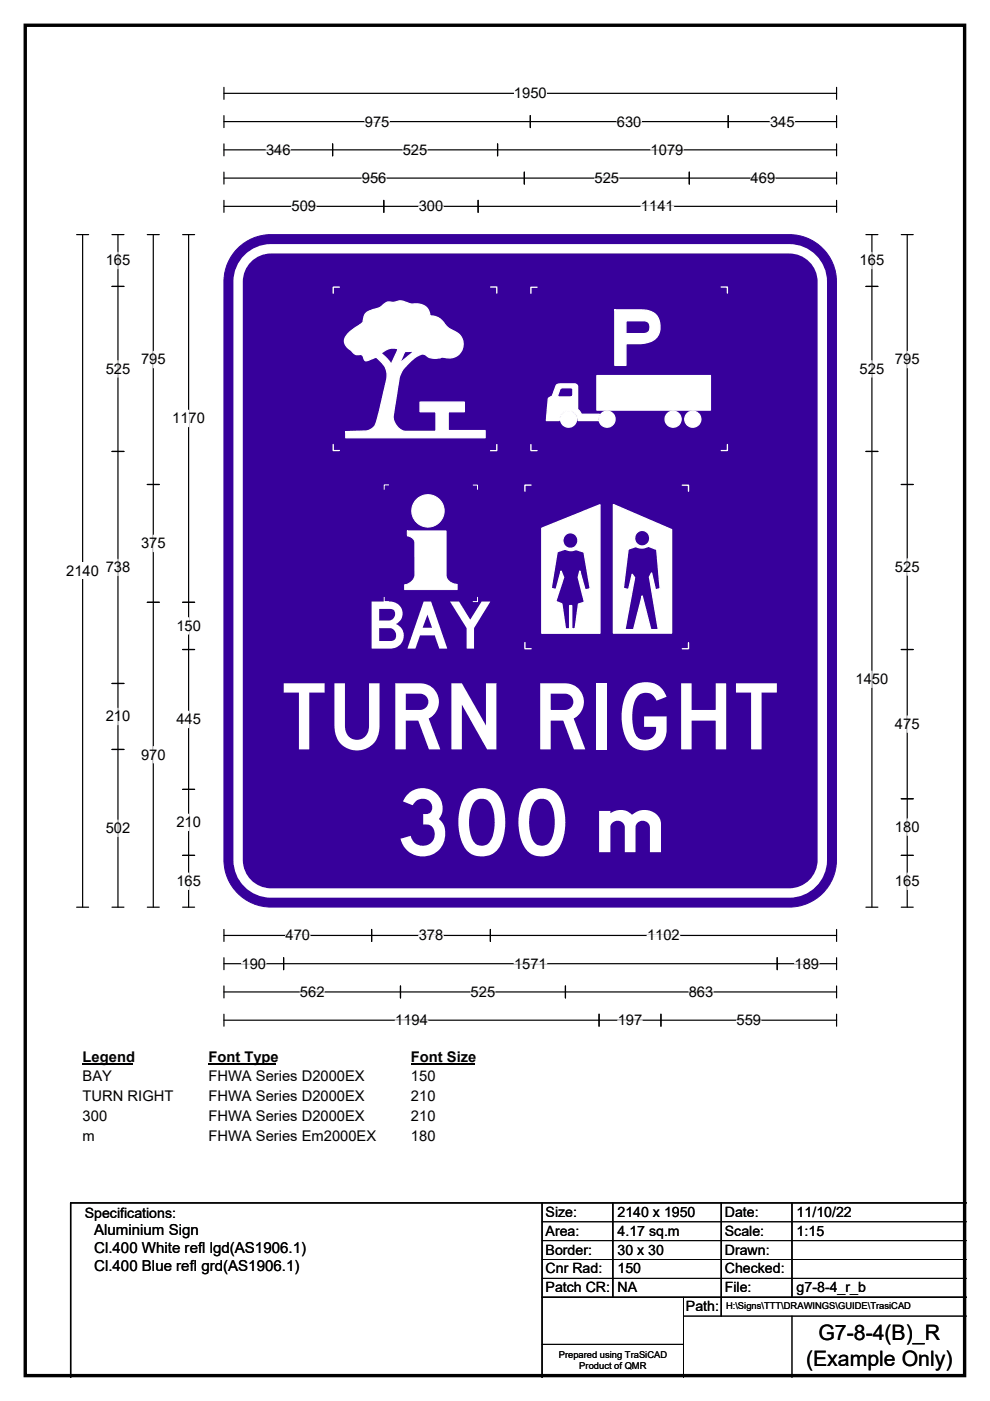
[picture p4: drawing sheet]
<svg xmlns="http://www.w3.org/2000/svg" width="210mm" height="297mm" viewBox="0 0 210 297" stroke-linecap="round" stroke-linejoin="round" font-family="sans-serif">
<path d="M5.4 5.4h199.2v286.3h-199.2z" fill="none" stroke="#000" stroke-width=".72"/>
<path d="M47.5 19.8h129.9M47.5 18.5v2.6M177.4 18.5v2.6" fill="none" stroke="#000" stroke-width=".25"/>
<path d="M109 18.1h7v3.4h-7z" fill="#fff"/>
<g fill="none" stroke="#000" stroke-width=".25">
<path d="M47.5 25.8h129.9M47.5 24.5v2.6M47.5 30.5v2.5M47.5 36.5v2.5M47.5 31.8h129.9M47.5 37.8h129.9M70.5 30.5v2.5M105.5 30.5v2.5M111.2 36.5v2.5M112.5 24.5v2.6M146.2 36.5v2.5M154.5 24.5v2.6"/>
<path d="M177.4 24.5v2.6M177.4 30.5v2.5M177.4 36.5v2.5M16.3 49.7h2.5M17.5 49.7v142.6M47.5 42.5v2.5M47.5 43.8h129.9M81.4 42.5v2.5M101.4 42.5v2.5M177.4 42.5v2.5M16.3 192.3h2.5M47.5 197.1v2.5"/>
<path d="M47.5 198.3h129.9M78.8 197.1v2.5M104 197.1v2.5M177.4 197.1v2.5M47.5 203.1v2.5M47.5 209v2.6M47.5 215v2.6M47.5 204.3h129.9M47.5 210.3h129.9M47.5 216.3h129.9M60.2 203.1v2.5M84.9 209v2.6"/>
<path d="M119.9 209v2.6M127.1 215v2.6M140.2 215v2.6M164.8 203.1v2.5M177.4 209v2.6M177.4 203.1v2.5M177.4 215v2.6"/>
</g>
<g fill="none" stroke="#fff" stroke-width=".25">
<path d="M56.4 31.8h5.2M76.8 37.8h5.2M77.4 25.8h5.2M85.4 31.8h5.2M126.1 37.8h5.2M130.9 25.8h5.2M138 31.8h6.9M159.2 37.8h5.2M163.3 25.8h5.3M61.8 43.8h5.3M88.8 43.8h5.2M136 43.8h6.9"/>
<path d="M60.6 198.3h5.2M88.8 198.3h5.2M137.2 198.3h7M51.2 204.3h5.2M63.6 210.3h5.2M83.8 216.3h7M99.8 210.3h5.2M109 204.3h7M131 216.3h5.2M146.1 210.3h5.2M156.2 216.3h5.2M168.5 204.3h5.2"/>
</g>
<path d="M14.1 119.3h6.9v3.5h-6.9z" fill="#fff"/>
<g fill="none" stroke="#000" stroke-width=".25">
<path d="M23.7 49.7h2.6M25 49.7v142.6M31.2 49.7h2.6M32.5 49.7v142.6M38.7 49.7h2.6M40 49.7v142.6M183.7 49.7h2.5M184.9 49.7v142.6M191.2 49.7h2.5M192.4 49.7v142.6M23.7 60.7h2.6M183.7 60.7h2.5"/>
<path d="M23.7 95.7h2.6M183.7 95.7h2.5M31.2 102.7h2.6M191.2 102.7h2.5M31.2 127.7h2.6M38.7 127.7h2.6M38.7 137.7h2.6M191.2 137.7h2.5M23.7 144.9h2.6M23.7 158.9h2.6M38.7 167.4h2.6M191.2 169.4h2.5"/>
<path d="M23.7 192.3h2.6M31.2 192.3h2.6M38.7 192.3h2.6M38.7 181.4h2.6M183.7 192.3h2.5M191.2 192.3h2.5M191.2 181.4h2.5"/>
</g>
<g fill="none" stroke="#fff" stroke-width=".25">
<path d="M25 53.5v3.5M184.9 53.5v3.5M25 76.5v3.5M32.5 74.5v3.5M184.9 76.5v3.5M192.4 74.5v3.5M40 87v3.5M25 118.6v3.4M32.5 113.5v3.5M192.4 118.5v3.5M40 131v3.5M25 150.2v3.4"/>
<path d="M32.5 158.3v3.5M40 150.8v3.5M184.9 142.3v3.5M192.4 151.8v3.5M25 173.9v3.5M40 172.6v3.5M192.4 173.6v3.5M40 185.1v3.5M192.4 185.1v3.5"/>
</g>
<path d="M17.5 222.3h10.8v3.5h-10.8z" fill="#fff"/>
<path d="M17.5 225.6h10.8" fill="none" stroke="#000" stroke-width=".32"/>
<path d="M44.2 222.3h14.4v3.5h-14.4z" fill="#fff"/>
<path d="M44.2 225.6h14.4" fill="none" stroke="#000" stroke-width=".32"/>
<path d="M87.2 222.3h13.4v3.5h-13.4z" fill="#fff"/>
<path d="M87.2 225.6h13.4" fill="none" stroke="#000" stroke-width=".32"/>
<g fill="#fff">
<path d="M17.5 226.5h6.2v3.5h-6.2z"/>
<path d="M44.2 226.5h33.1v3.5h-33.1z"/>
<path d="M87.2 226.5h5.2v3.5h-5.2z"/>
<path d="M17.5 230.7h19.2v3.5h-19.2z"/>
<path d="M44.2 230.7h33.1v3.5h-33.1z"/>
<path d="M87.2 230.7h5.2v3.5h-5.2z"/>
<path d="M17.5 234.9h5.2v3.5h-5.2z"/>
<path d="M44.2 234.9h33.1v3.5h-33.1z"/>
<path d="M87.2 234.9h5.2v3.5h-5.2z"/>
<path d="M17.5 239.1h2.6v3.4h-2.6z"/>
<path d="M44.2 239.1h35.5v3.4h-35.5z"/>
<path d="M87.2 239.1h5.2v3.4h-5.2z"/>
</g>
<path d="M50 53.1a10 10 0 0 1 7.5-3.4h109.9a10 10 0 0 1 10 10v122.6a10 10 0 0 1-10 10h-109.9a10 10 0 0 1-10-10v-122.6a9.9 9.9 0 0 1 2.5-6.6z" fill-rule="evenodd" fill="#37009b" stroke="#37009b" stroke-width=".21"/>
<path d="M52.9 54.5a7 7 0 0 1 4.6-1.8h109.9a7 7 0 0 1 7 7v122.6a7 7 0 0 1-7 7h-109.9a7 7 0 0 1-7-7v-122.6a7 7 0 0 1 2.4-5.2z" fill="none" stroke="#fff" stroke-width="2"/>
<path d="M77.5 66.5l-.2 .5a2.15 2.15 0 0 1-1.3 2.1l-1.8 1.3a2.16 2.16 0 0 0-1 2.6l.4 .6 1.7 1.5 1.6 .2 .4 .9a.76 .76 0 0 0 1.2 0l1.3-.5 .5 .5a4.5 4.5 0 0 1 1.4 5.6l-1.8 7.3a2.53 2.53 0 0 1-1.2 1.9l-1.1 .4-4.3 .1v1.3h29.6v-1.5h-7.8v-4h3.4v-2h-9.4v2h3.4v4.2h-6.6l-.5-.2-.8-.4a3.4 3.4 0 0 1-1.2-2.8l1.3-8.2 .5-1.2 .5-.7a10.3 10.3 0 0 1 3.2-2.7 1.86 1.86 0 0 1 2.2 .5l1.5 .2 1.4-.3a3 3 0 0 0 4.2-3 3.5 3.5 0 0 0-2.6-2.9 5.8 5.8 0 0 1-2-1.9 3.6 3.6 0 0 0-2.4-.9 2.56 2.56 0 0 0-2.6-2.6l-1.3 .1-1-.3a2.16 2.16 0 0 0-2-.3l-.8 .2h-1.3l-1.2 .8a4.7 4.7 0 0 1-2.2 .9zM80.8 74.9l1.3 1.2 .9 1.1 1.5-3.2a3.8 3.8 0 0 0-3.7 .9zM85.9 74.5h2l-3.2 2.5z" fill-rule="evenodd" fill="#fff"/>
<path d="M72 60.9h-1.3v1.3M77.5 66.5l.5-.4 1-.4a3.7 3.7 0 0 0 2.2-1l1-.6h1.3l.9-.2a4 4 0 0 1 2.4 .4l2.1 .2a2.49 2.49 0 0 1 2.3 2.5h.7a4 4 0 0 1 2.8 2.1l.7 .6a3.9 3.9 0 0 1 2.8 3 3 3 0 0 1-4.2 3l-1.9 .3-1.4-.4a1.58 1.58 0 0 0-2.3-.1l-1.1 .8-1.6 1.7-.9 1.6-1.4 8.5a3.4 3.4 0 0 0 1.4 2.9l1.1 .5h6.6v-4.2h-3.4v-2h9.4v2h-3.4v4h7.8v1.5h-29.6v-1.3l4.3-.1 1.1-.4a2.51 2.51 0 0 0 1.2-1.9l1.5-5.8a11.6 11.6 0 0 0 .6-4.8l-.7-1.3-1.5-1.5-.9 .4a1.62 1.62 0 0 1-1.5 .2l-.5-1-1.5-.2-1.1-.9a2.07 2.07 0 0 1-.9-2.8l1-1.2 1.9-1.3a2.14 2.14 0 0 0 1-1.9zM80.8 74.9a3.9 3.9 0 0 1 3.7-.9l-1.5 3.2-.9-1.1zM85.9 74.5h2l-3.2 2.5zM104.1 60.9h1.3v1.2M70.7 94.2v1.3h1.3M105.4 94.3v1.2h-1.3" fill="none" stroke="#fff" stroke-width=".28"/>
<path d="M130.4 65.7h5.7a3.3 3.3 0 0 1 3.9 3 3.7 3.7 0 0 1-.4 2.4 4.4 4.4 0 0 1-3.7 1.8h-3.1v4.6h-2.4zM132.8 68v2.7h4.2l.7-.6 .2-.9a1.21 1.21 0 0 0-1.4-1.2zM127.1 88.9a1.7 1.7 0 0 0 3.4 0 1.7 1.7 0 0 0-3.4 0zM118.9 88.9a1.7 1.7 0 0 0 3.4 0 1.7 1.7 0 0 0-3.4 0zM141.1 88.9a1.7 1.7 0 0 0 3.4 0 1.7 1.7 0 0 0-3.4 0zM145.3 88.9a1.7 1.7 0 0 0 3.4 0 1.7 1.7 0 0 0-3.4 0zM126.6 79.6v7.4h24.1v-7.4zM118 81.7l.8-.3h3.4l.3 .5v4.9l.4 .3 .4 .7h3.8l-.2 .8v.6h-4.3a2.01 2.01 0 0 0-2-2.2 2.01 2.01 0 0 0-2 2.2h-2.7l.4-4.7 .8-.5zM118.8 82.5l.4-.3 2.2 .1 .1 .2v1.4l-.4 .3-2.7-.1-.1-.3z" fill-rule="evenodd" fill="#fff"/>
<g fill="none" stroke="#fff" stroke-width=".28">
<path d="M113.9 60.9h-1.3v1.3M126.6 79.6h24.1v7.4h-24.1zM130.4 65.7h5.7a3.3 3.3 0 0 1 3.9 3 3.7 3.7 0 0 1-.4 2.4 4.4 4.4 0 0 1-3.7 1.8h-3.1v4.6h-2.4zM132.8 68h3.7a1.21 1.21 0 0 1 1.4 1.2l-.2 .9-.7 .6h-4.2zM153 60.9h1.3v1.2M112.6 94.3v1.2h1.3M118 81.7l.8-.3h3.4l.3 .5v4.9l.4 .3 .4 .7h3.8l-.2 .8v.6h-4.3a2.01 2.01 0 0 0-2-2.2 2.01 2.01 0 0 0-2 2.2h-2.7l.4-4.7 .8-.5zM118.8 82.5l.4-.3 2.2 .1 .1 .2v1.4l-.4 .3-2.7-.1-.1-.3zM154.3 94.2v1.3h-1.3"/>
<circle cx="120.6" cy="88.9" r="1.7"/>
<circle cx="128.8" cy="88.9" r="1.7"/>
<circle cx="142.8" cy="88.9" r="1.7"/>
<circle cx="147" cy="88.9" r="1.7"/>
</g>
<path d="M114.9 112v22.3h12.4v-27.3zM130.1 107l12.4 5.3v21.9h-12.4zM119.4 114.6a1.63 1.63 0 0 0 3.2 0 1.63 1.63 0 0 0-3.2 0zM134.6 114.1a1.64 1.64 0 0 0 3.2 0 1.64 1.64 0 0 0-3.2 0zM118.2 117l-1.3 7.7 1 .3 1.1-3.9 .5 1.3-1.6 5.1 1.3 .5 .7 5.3h.9v-4.9h.5v4.9h.7l.7-5.2 1.3-.4-1.4-5.3 .4-1.3 1.1 4 1.1-.3-1.3-7.7-1.7-.6-1.2 .2-1.2-.3zM133.2 116.4l1.7-.5a2.66 2.66 0 0 0 2.3 .1l.3-.2 1.8 .7 .7 8.3-1 .3-.8-3.6-.4 .8 1.8 11.2h-1.6l-1.8-7.2-1.8 7.2h-1.9l2.1-11-.5-.7-.8 3.2-1.1-.3z" fill-rule="evenodd" fill="#fff"/>
<g fill="none" stroke="#fff" stroke-width=".28">
<path d="M112.6 102.8h-1.3v1.3M114.9 112l12.4-5v27.3h-12.4zM118.2 117l1.6-.6 1.2 .3 1.2-.2 1.7 .6 1.3 7.7-1.1 .3-1.1-4-.4 1.3 1.4 5.3-1.3 .4-.7 5.2h-.7v-4.9h-.5v4.9h-.9l-.7-5.3-1.3-.5 1.6-5.1-.5-1.3-1.1 3.9-1-.3zM130.1 107l12.4 5.3v21.9h-12.4zM133.2 116.4l1.7-.5a2.66 2.66 0 0 0 2.3 .1l.3-.2 1.8 .7 .7 8.3-1 .3-.8-3.6-.4 .8 1.8 11.2h-1.6l-1.8-7.2-1.8 7.2h-1.9l2.1-11-.5-.7-.8 3.2-1.1-.3zM144.7 102.9h1.3v1.3M111.3 136.2v1.3h1.3M146 136.2v1.3h-1.3"/>
<circle cx="121" cy="114.6" r="1.63"/>
<circle cx="136.2" cy="114.1" r="1.64"/>
</g>
<path d="M87.3 108.3a3.5 3.5 0 0 0 6.9 0 3.5 3.5 0 0 0-6.9 0zM86.4 112.6h8.2v9.5a2.12 2.12 0 0 0 1.6 1.7l.8 .1v1.1h-11.2v-1l.8-.2 .7-.5 .5-.6 .2-.7v-7.2l-.5-.7-1.1-.5z" fill-rule="evenodd" fill="#fff"/>
<g fill="none" stroke="#fff" stroke-width=".21">
<path d="M82.4 102.8h-.9v.9M86.4 112.6h8.2v9.5a2.12 2.12 0 0 0 1.6 1.7l.8 .1v1.1h-11.2v-1l.8-.2 .7-.5 .5-.6 .2-.7v-7.2l-.5-.7-1.1-.5zM100.4 102.8h.9v1M81.5 126.6v1h.9M101.3 126.6v1h-.9"/>
<circle cx="90.8" cy="108.3" r="3.4"/>
</g>
<path d="M115 255v37M130 255v20M153 255v24M168 255v20M205 255h-190v37M115 275h90" fill="none" stroke="#000" stroke-width=".3"/>
<path d="M115 259h90M115 263h90M115 267h90M115 271h90M145 279h60M145 275v17M168 279v13M115 285h30" fill="none" stroke="#000" stroke-width=".21"/>
<g font-size="19.5" fill="#fff">
<text x="59.8" y="158.9">TURN RIGHT</text>
<text x="82.4" y="181.3">300</text>
</g>
<text font-size="16.7" fill="#fff" x="124.7" y="180.7">m</text>
<text font-size="13.9" fill="#fff" x="77.6" y="137.5">BAY</text>
<g font-size="4.5">
<text x="173.6" y="284.2">G7-8-4(B)_R</text>
<text x="171" y="289.6">(Example Only)</text>
</g>
<g font-size="3.2">
<text x="20" y="261.9">Aluminium Sign</text>
<text x="20" y="265.7">Cl.400 White refl lgd(AS1906.1)</text>
<text x="20" y="269.6">Cl.400 Blue refl grd(AS1906.1)</text>
</g>
<g font-size="3.1">
<text x="109" y="20.8">1950</text>
<text x="77.4" y="26.8">975</text>
<text x="130.9" y="26.8">630</text>
<text x="163.3" y="26.8">345</text>
<text x="56.4" y="32.8">346</text>
<text x="85.4" y="32.8">525</text>
<text x="138" y="32.8">1079</text>
<text x="76.8" y="38.8">956</text>
<text x="126.1" y="38.8">525</text>
<text x="159.2" y="38.8">469</text>
<text x="61.8" y="44.8">509</text>
<text x="88.8" y="44.8">300</text>
<text x="136" y="44.8">1141</text>
<text x="22.4" y="56.3">165</text>
<text x="182.3" y="56.3">165</text>
<text x="29.9" y="77.3">795</text>
<text x="189.8" y="77.3">795</text>
<text x="22.4" y="79.3">525</text>
<text x="182.3" y="79.3">525</text>
<text x="36.5" y="89.8">1170</text>
<text x="29.9" y="116.2">375</text>
<text x="14.1" y="122.1">2140</text>
<text x="22.4" y="121.4">738</text>
<text x="189.8" y="121.3">525</text>
<text x="37.4" y="133.8">150</text>
<text x="181.5" y="145.1">1450</text>
<text x="22.4" y="153">210</text>
<text x="37.4" y="153.6">445</text>
<text x="189.8" y="154.6">475</text>
<text x="29.9" y="161.1">970</text>
<text x="22.4" y="176.7">502</text>
<text x="37.4" y="175.4">210</text>
<text x="189.8" y="176.4">180</text>
<text x="37.4" y="187.9">165</text>
<text x="189.8" y="187.9">165</text>
<text x="60.6" y="199.4">470</text>
<text x="88.8" y="199.4">378</text>
<text x="137.2" y="199.4">1102</text>
<text x="51.2" y="205.4">190</text>
<text x="109" y="205.4">1571</text>
<text x="168.5" y="205.4">189</text>
<text x="63.6" y="211.4">562</text>
<text x="99.8" y="211.4">525</text>
<text x="146.1" y="211.4">863</text>
<text x="83.8" y="217.4">1194</text>
<text x="131" y="217.4">197</text>
<text x="156.2" y="217.4">559</text>
<text x="17.5" y="225.1">Legend</text>
<text x="44.2" y="225.1">Font Type</text>
<text x="87.2" y="225.1">Font Size</text>
<text x="17.5" y="229.3">BAY</text>
<text x="17.5" y="233.5">TURN RIGHT</text>
<text x="44.2" y="229.3">FHWA Series D2000EX</text>
<text x="44.2" y="233.5">FHWA Series D2000EX</text>
<text x="87.2" y="229.3">150</text>
<text x="87.2" y="233.5">210</text>
<text x="17.5" y="237.7">300</text>
<text x="44.2" y="237.7">FHWA Series D2000EX</text>
<text x="87.2" y="237.7">210</text>
<text x="17.5" y="241.9">m</text>
<text x="44.2" y="241.9">FHWA Series Em2000EX</text>
<text x="87.2" y="241.9">180</text>
</g>
<g font-size="3">
<text x="115.7" y="258">Size:</text>
<text x="131" y="258">2140 x 1950</text>
<text x="153.7" y="258">Date:</text>
<text x="169" y="258">11/10/22</text>
<text x="18" y="258.2">Specifications:</text>
<text x="115.7" y="262">Area:</text>
<text x="131" y="262">4.17 sq.m</text>
<text x="153.7" y="262">Scale:</text>
<text x="169" y="262">1:15</text>
<text x="115.7" y="266">Border:</text>
<text x="115.7" y="270">Cnr Rad:</text>
<text x="131" y="266">30 x 30</text>
<text x="131" y="270">150</text>
<text x="153.7" y="266">Drawn:</text>
<text x="153.7" y="270">Checked:</text>
<text x="115.7" y="274">Patch CR:</text>
<text x="131" y="274">NA</text>
<text x="153.7" y="274">File:</text>
<text x="169" y="274">g7-8-4_r_b</text>
<text x="145.5" y="278">Path:</text>
</g>
<g font-size="2">
<text x="154" y="277.6">H:\Signs\TTT\DRAWINGS\GUIDE\TrasiCAD</text>
<text x="118.5" y="287.8">Prepared using TraSiCAD</text>
<text x="122.9" y="290.2">Product of QMR</text>
</g>
</svg>
